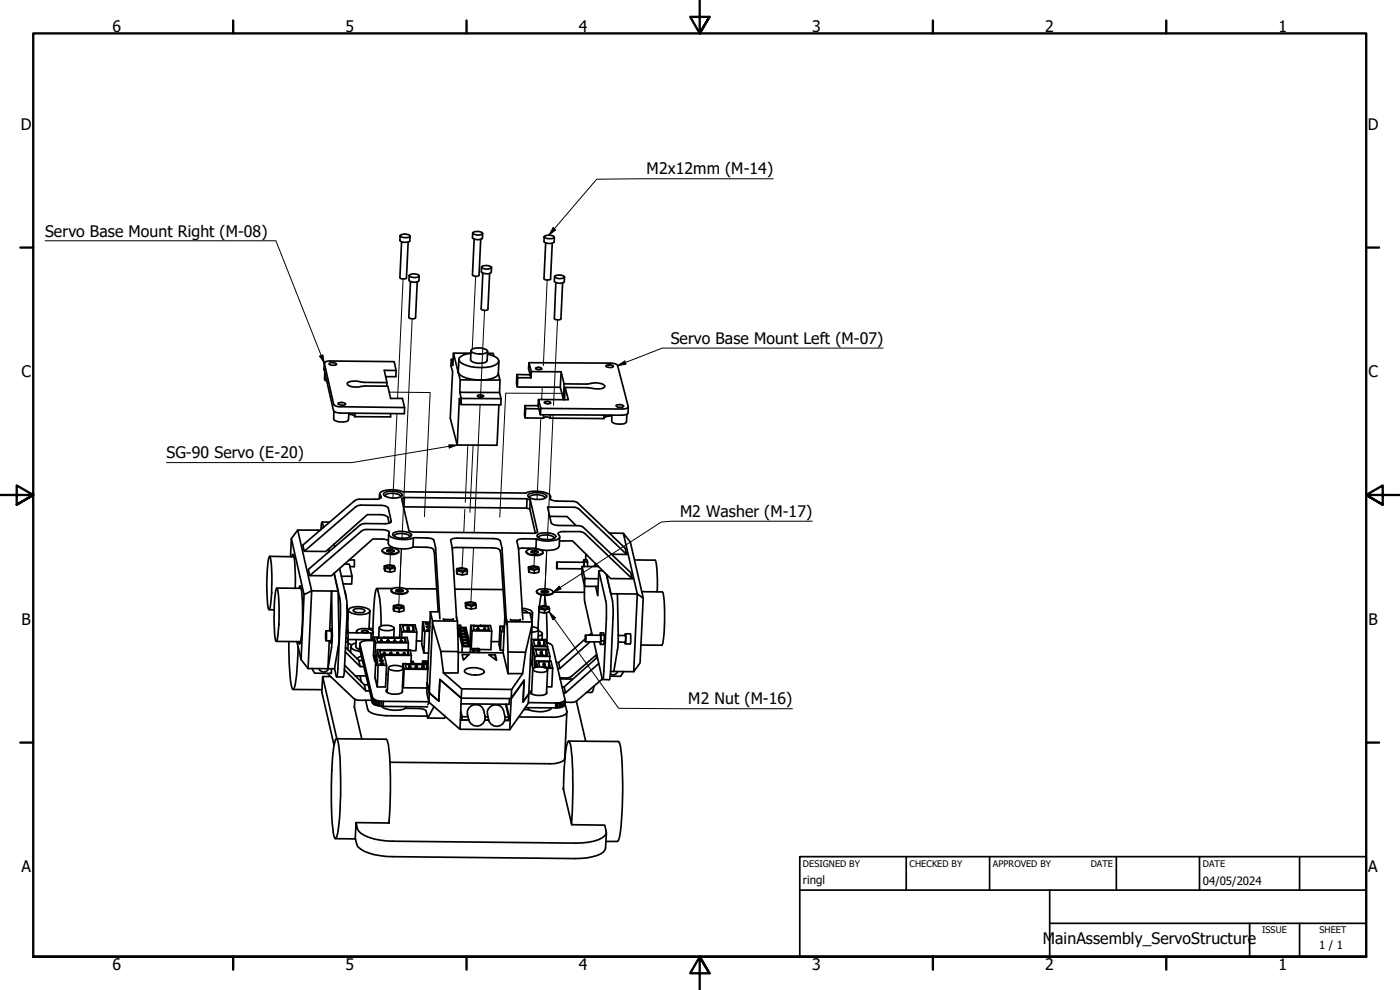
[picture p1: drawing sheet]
<svg xmlns="http://www.w3.org/2000/svg" width="420mm" height="297mm" viewBox="0 0 420 297" stroke-linecap="round" stroke-linejoin="round" font-family="sans-serif">
<!-- layer: Tweak Trail (ISO) -->
<g fill="none" stroke="#000" stroke-width=".3">
<path d="M121 83.7l-1.7 35.9M123.7 95.7l-3.1 65.8M142.7 82.9l-1 21.8M145.4 93.1l-1.2 26.1M164.2 84.1l-1.1 25.6M167.3 96l-1.2 25.7M116.8 117.7l12.3 .1-1.7 37.3M162.8 116.1l-.2 3.8M169.5 118h-17.7l-1.8 37.2M119.1 124.1l-1.2 25.4M140.4 133.5l-.8 17.2M142 133.5l-1 20.2"/>
<path d="M144.1 121.4l-1.8 38.4M162.3 125.5l-1.1 24.3M166 124.4l-1.7 37.5M139.5 152.8l-.3 7M117.2 165.3v-1.4v1.8M117.2 166.4l-.2 4.1M119.8 178.3l-.2 4.1M120.5 164.7l-.6 12.9M139 164.3l-.4 7M142.1 164.3l-.8 17.2M160.4 166.7l-.2 4.1M160.5 165.7v-1.2l-.1 1.5"/>
<path d="M163.4 178.6l-.1 4.1M164.1 165.1l-.6 12.8"/>
</g>
<!-- layer: Visible (ISO) -->
<g fill="none" stroke="#000" stroke-width=".51">
<path d="M120.1 70.7l-.1 1.4a2.32 2.32 0 0 0 3 .1l.1-1.3M120.2 70.5a2.31 2.31 0 0 1 2.9 .4 2.73 2.73 0 0 1-3-.1zM120.5 72.6l-.5 10.7a1.48 1.48 0 0 0 2 .1l.5-10.8M141.9 69.9l-.1 1.4a2.32 2.32 0 0 0 3 .1v-1.4M142 69.7a2.31 2.31 0 0 1 2.8 .4 2.45 2.45 0 0 1-2.9-.1zM142.3 71.7l-.5 10.8a1.48 1.48 0 0 0 2 .1l.5-10.8M144.7 79.9a3.2 3.2 0 0 1 2.7 .2l.1 .3a2.56 2.56 0 0 1-3-.2zM163.3 71v1.4a2.39 2.39 0 0 0 3 .2l.1-1.4M163.4 70.9a2.31 2.31 0 0 1 2.9 .3 2.73 2.73 0 0 1-3-.1zM163.8 72.9l-.5 10.7a1.54 1.54 0 0 0 1.9 .1l.5-10.8M122.8 82.7l-.1 1.4a2.32 2.32 0 0 0 3 .1l.1-1.4M122.9 82.5a2.31 2.31 0 0 1 2.9 .4 2.45 2.45 0 0 1-3-.2z"/>
<path d="M123.2 84.5l-.5 10.7a1.6 1.6 0 0 0 2 .2l.5-10.8M144.5 80.1v1.4a2.32 2.32 0 0 0 2.9 .1l.1-1.4M144.9 82l-.5 10.7a1.6 1.6 0 0 0 2 .1l.5-10.8M166.4 83v1.4a2.32 2.32 0 0 0 3 .1v-1.4M166.6 82.8a2.31 2.31 0 0 1 2.8 .4 2.45 2.45 0 0 1-3-.2zM166.8 84.8l-.4 10.8a1.48 1.48 0 0 0 1.9 .1l.5-10.8M97.3 109l-.1 1.8 2.9 12.4a2.6 2.6 0 0 0 2.1 .7l19.1 .2 .1-1.8-.6-2.7h-3.6l-.8-3.7-6.8-.1-2 .3a4.1 4.1 0 0 1-3.4-.9 1.69 1.69 0 0 1 2.1-.9l3 .4 6.8 .1v1.1M97.5 111.9l-.1 1.9 .1 .3 .5 .2M98.8 109a1.87 1.87 0 0 1 2.2 .3 2.02 2.02 0 0 1-2.3 0zM115.8 113h3l.1-1.8-.6-2.7-19.1-.2a1.5 1.5 0 0 0-1.9 .7l2.8 12.3a2.37 2.37 0 0 0 2.2 .7l19.1 .3M118.9 111.2l-3.6-.1 .8 3.7M135.4 107.8l-.1 1.9 .5 1.8-.7 14 2.1 8"/>
<path d="M136.1 106l-.2 3.7-.5-1.9h.6M137.5 111.8l.6 2.2h12l-.6-2M137.7 107.8l-.2 4M138 117.7l.4 1.9h12l-.5-1.8M138.1 114l-.1 3.7 11.9 .1 .2-3.8M138.4 119.6v1.8M141.3 106a4.3 4.3 0 0 0-3.6 1.6 2.34 2.34 0 0 0 2.3 2.1 13.9 13.9 0 0 0 8.3 0l.9-.5 .4-.5 .1-.6a4.2 4.2 0 0 0-3.4-1.9M141.3 106h-5.2l1.4 5.8M141.4 105.2l-.2 2.8a4 4 0 0 0 4.8 .6l.4-3.2M141.5 105a4.8 4.8 0 0 1 4.5 0l.3 .3a1.89 1.89 0 0 1-2.2 .9 2.87 2.87 0 0 1-2.7-.9zM143.3 118.7a1.5 1.5 0 0 1 1.9 .2 1.51 1.51 0 0 1-1.9-.2zM146.3 106h1.7l.2 .9"/>
<path d="M149.7 108.4l-.2 3.7a3 3 0 0 1-2.7 1.7 11.7 11.7 0 0 1-8.9-1.5l-.4-.5M150.4 119.6l-.1 1.9-11.9-.1-.5-1.8-.7 13.9 12 .1 .5-12.1M155.1 112.4h4l.2 .9h-3.9zM155.1 112.4l-.1 2.8 .3 .9 .1-2.8M155.3 116.1l12.8 .1 1 3.6M158.7 108.8l24.5 .2a2.17 2.17 0 0 1 2.2 .7l3.1 12.3a1.39 1.39 0 0 1-1.7 .7l-24.5-.2M159.1 112.4l-.5-1.7 .1-1.9 .7 2.7-.1 1.8M159.4 111.5l9 .1 .9 3.6M160.7 110.5a1.42 1.42 0 0 1 1.9 .2l-.3 .2a1.25 1.25 0 0 1-1.6-.4zM168.4 111.6l-.3 4.6M169.3 115.2l-.2 4.6 .3 .1M169.3 115.2h6.8l1.2-.2a4.6 4.6 0 0 1 4.2 .8 1.69 1.69 0 0 1-2 .9l-3.2-.4h-6.7"/>
<path d="M169.6 116.3l1 3.6h-9M169.6 116.3l-.2 3.6M181.9 109.7l.3-.2a1.83 1.83 0 0 1 1.9 .4 1.7 1.7 0 0 1-2.3 0zM100.2 123.4l-.1 2.3a2.8 2.8 0 0 0 3.1 .9l1.3-.4 .2-2.3M101.5 121l.4-.2a1.89 1.89 0 0 1 1.9 .4 1.76 1.76 0 0 1-2.3 0zM104.7 124.3a1.95 1.95 0 0 1 1.8 .7M106.6 124l-.1 1M117.2 124.1v1l-10.7-.1M157.5 121.7h4l.2 1-4-.1zM157.5 121.7l-.1 2.8 .2 .9 .1-2.8M161.5 121.7l.1-1.8 .7 2.6M162.3 122.5l-.1 1.9-.5-1.7"/>
<path d="M163.1 125.4a1.5 1.5 0 0 1 2 .1M163.1 124.4v1.1l-5.5-.1M163.3 120.7a1.51 1.51 0 0 1 2 .3 1.51 1.51 0 0 1-2-.3zM165.2 124.4l-.1 1.1M181.3 124.6l-.1 1-16.1-.1M183.1 124.6v.2l-1.2 .2-.6 .4M184.9 121.6l.4-.1a1.89 1.89 0 0 1 1.9 .3 1.76 1.76 0 0 1-2.3 0zM188.2 124.3l-.2 2.2a3.5 3.5 0 0 1-4.3 .2l-.1-2.1M188.5 122.1v1.8a1.75 1.75 0 0 1-1.8 .7l-24.5-.2M89.3 159.1l-1.9 2.5-.2 5.4M89.3 159.1l4.2 18.2-2.3 1.1-3.8-16.8M89.3 159.1h6.8"/>
<path d="M96.6 156.6l2.1 .2M97.1 158.2l-.4-1.6-.2 .5-.2 1.8M113.9 148.2v1.5M115.4 147.8a6 6 0 0 1 5.1 .3l.3 .3a2.12 2.12 0 0 1-2.4 1.1 4.8 4.8 0 0 1-3.2-.9l-.1-.4zM115.6 148.9a1.48 1.48 0 0 1 1.9-.9 3.6 3.6 0 0 1 2.7 .8v.3M116.8 157l-.4-1.8a2.88 2.88 0 0 0-2.2-.8h-4l-12.4 11.1-6.5-.1M118.1 159.9a6.1 6.1 0 0 1 5.2 .2l.2 .4a1.97 1.97 0 0 1-2.3 1 4.4 4.4 0 0 1-3.3-.9v-.3zM120.5 149.6l.8-.3 36.9 .4 .9 .3 2.3 9.7-.8 .3-36.9-.4-1-.3zM121.3 149.3l-.2 2.8M158.1 152.4l.9 .4M158.2 149.7l-.1 2.7-36.9-.3M158.7 148.3a5.5 5.5 0 0 1 5.4 .5 2.12 2.12 0 0 1-2.4 1 4.4 4.4 0 0 1-3.2-.8l-.1-.4z"/>
<path d="M158.9 149.3a1.48 1.48 0 0 1 1.9-.9 3.6 3.6 0 0 1 2.7 .8v.3M159.1 150l-.1 2.8 1.7 7.1M165 154.9l5.2 .1 2.7 2.7M165.2 149v.8M182.9 159.9l4.2 .1M80.9 166.9a24.4 24.4 0 0 1 .6 9.3l-.3 5.6-.2 .7-.3 .4a48.5 48.5 0 0 1-.2-14.3zM80.9 166.9l7.3 .2M83.1 176.5a25.7 25.7 0 0 1 .7 9.2l-.5 5.6-.4 1.1a48.2 48.2 0 0 1-.3-14.3zM83.1 176.5h7.3M87.6 167l.3-.7a10.4 10.4 0 0 1 .7 5.2v5M89.7 176.5l.3-.7a29.6 29.6 0 0 1 .8 9.7l-.2 4.9-.7 2.9-.3-.8M91.2 178.4l-.8 19.5"/>
<path d="M98.6 164.7l.1 .8M99.5 177.3h2l.2 14.5-1.3 8.8M99.5 177.3l.3 13.3-.3 3.6-1.1 6.4M99.5 177.3l-.6 12M99.5 177.3h-6l-1 23.3M100.3 172l1.9 9.2-.8 19.4-.4 2.5-.6-2.5M100.3 163.2l.2 .9M101.9 170.5l2.2 9.7v4.6l-.8 17.6-.3 .7h-2M103.4 169.2l1.4 .1 .9 3.6h-3.3M103.4 177.3l.5 2M104.8 168h1.5l.1 .2-.1 1.8h-1.3M105.7 172.9l-.2 2.3h-2.5"/>
<path d="M113.1 176.6h4.8M114.7 165.1v.2a2.34 2.34 0 0 0 2.5 1.1 2.16 2.16 0 0 0 2.5-1M114.8 164.9a4.4 4.4 0 0 1 4.9 .4 2.07 2.07 0 0 1-2.3 .9 2.87 2.87 0 0 1-2.7-1zM115.4 169.8l1.4-.3 1.6 .3 .2 .6M115.5 170.4l-.1-.6 .1 1.5v-.9l1.6 .3M115.5 171.3l1.5 .4M116.1 169.9a1.89 1.89 0 0 1 1.8 .2 1.31 1.31 0 0 1-1.9 0zM116.1 165.1a2.08 2.08 0 0 1 2.2 .2 1.6 1.6 0 0 1-2.2-.2zM116.1 165.3a1.98 1.98 0 0 1 2.1 .1M116.6 162.2a7.2 7.2 0 0 0-4.7-.5l-12.5 11.1-6.4-.1M116.6 160.3l-.1 2.8a2.6 2.6 0 0 0 2.4 1.4l1.1 .1a7 7 0 0 0 4-.5M117.1 170.7l1.5-.3-.1 1-1.5 .3z"/>
<path d="M117.4 177.1v.2a2.31 2.31 0 0 0 2.4 1 2.59 2.59 0 0 0 2.6-.8v-.2M117.5 176.8a4.6 4.6 0 0 1 4.9 .4l-.1 .4a4.7 4.7 0 0 1-4.9-.4zM118.3 161l.1-.4a4.2 4.2 0 0 1 4.5 .2v.3M118.8 177.1a1.98 1.98 0 0 1 2.2 .1 1.53 1.53 0 0 1-2.2-.1zM118.8 177.3l1.4-.3 .8 .3M121.7 176.6l9.4 .1M124.1 161.3a8.3 8.3 0 0 1-7.2-.5l-.3-.5 .2-.7a2.95 2.95 0 0 0-2.1-.7h-4.8l-1.4 .5-15.5 13.3-.5-1.8 15.5-13.3 1.4-.5h6.2a1.6 1.6 0 0 0 1.8-.7l-.9-4a2.6 2.6 0 0 0-2.1-.8h-6.2l-1.5 .5-15.4 13.3-.4-1.8 15.5-13.3 1.4-.5h4.8a1.75 1.75 0 0 0 1.8-.7l-.4-.7v-.4a6.5 6.5 0 0 1 6.1-.8l.9 .4 36.8 .3a8.5 8.5 0 0 1 7.2 .6l.2 .5-.2 .7a2.95 2.95 0 0 0 2.2 .7h4.8l1.4 .5 14.2 13.6 .5 1.9-4.6-.1M124.1 161.3l4 .1a2.17 2.17 0 0 1 2.1 .8l.5 2.2 1.3 21.3M124.1 161.3l-.1 2.8 4 .1a2.37 2.37 0 0 1 2.1 .7l.3 1.1 1.1 17.6M135.7 164.4h12.2a1.91 1.91 0 0 1 2.4 1.8l1.2 18.8 .5 2.4M136.5 176.8l14.5 .1M137.1 170.6l1.4-.2 1.6 .3 .2 .6"/>
<path d="M137.2 172.2l1.5 .3M137.2 171.2l-.1-.6 .1 1.6v-1l1.6 .4M137.8 170.7a1.69 1.69 0 0 1 1.8 .3 1.41 1.41 0 0 1-1.9-.1zM138.8 171.6l1.5-.3-.1 1-1.5 .2zM157.9 165.5v.2a2.34 2.34 0 0 0 2.5 1 2.59 2.59 0 0 0 2.5-.8v-.2M158.1 165.2a4.4 4.4 0 0 1 4.8 .4 1.92 1.92 0 0 1-2.2 .9 2.87 2.87 0 0 1-2.8-1zM158.6 170.1l1.5-.3 1.6 .3 .1 .6M158.7 170.7l-.1-.6 .1 1.6v-1l1.6 .4M158.7 171.7l1.6 .3M159.4 170.2a1.89 1.89 0 0 1 1.8 .2 1.41 1.41 0 0 1-2 0zM159.4 165.5a1.98 1.98 0 0 1 2.1 .1 1.53 1.53 0 0 1-2.1-.1zM159.4 165.7a1.68 1.68 0 0 1 2.1 0"/>
<path d="M160.3 171.1l1.5-.4-.1 1-1.4 .3zM161 161.7a8.6 8.6 0 0 0 6.6 0 .91 .91 0 0 0-.2-1.6 1.79 1.79 0 0 1 1.9-.6h4.8l1.4 .6 14.2 13.6-.4-1.9-14.2-13.6-1.4-.5h-6.1a2.6 2.6 0 0 1-2.2-.8l-1.1-4.8 8.2 .1 .7 .2 14.9 14M161 161.7h-4a1.5 1.5 0 0 0-1.9 .7l.5 2.2 1.3 21.3M161 161.7l-.2 2.8-5.2 .1M161 177.4v.2a2.31 2.31 0 0 0 2.4 1 2.33 2.33 0 0 0 2.7-.9h9.3M161.2 177.2a4.6 4.6 0 0 1 4.8 .3l-.1 .4a4.7 4.7 0 0 1-4.9-.4zM161.4 160.3a6.4 6.4 0 0 1 5.2 .2l.2 .4a1.97 1.97 0 0 1-2.3 1 4 4 0 0 1-3.3-.9v-.4zM161.6 161.4l.1-.4a4.5 4.5 0 0 1 4.5 .3v.3M162.4 178.5l-.5 3.5M162.4 177.4a1.98 1.98 0 0 1 2.2 .1 1.46 1.46 0 0 1-2.1 .2zM162.4 177.6l1.4-.3 .8 .4M162.7 177.8l.2-.2 .3 .3"/>
<path d="M162.9 177.6h1.6M163.4 178.6l.4 3.2M167.1 168.6v2zM167.1 168.6l8.1 .1 .1 1.3M167.1 170.6l7.6 .1M167.9 162.4l3.9-.1 11.5 11.3 6.4 .1M168 161.1l-.2 2.8a2.54 2.54 0 0 1-2.6 1.2 9.8 9.8 0 0 1-4.4-.6M174.7 170l-.1 2.3 .9 3.6M175.2 167.9l.1 .7h1v1.4M175.3 168.6v1.4M175.4 175.8l.1 4.5 2.2 10.3M175.5 173.6v2.3h4"/>
<path d="M175.8 166.2v1.7M176.3 168.6l-.2-.7h-.9l-.1 .8M178.6 169v1M179.6 170h-4.9l.8 3.6 4.1 .1M179.7 171.2l2.3 10.7-.8 19.4-.1 1.9-.3 .7-2.6-11.3M180.8 171.2h-1.1l-.3 7.5-.6-2.8M182 172.3l1.8 8.1 .2 3.9-1 19.5-.1 .1h-2.1M183.3 178.2h2l.2 14.4-1.3 8.9h-.9M185.3 178.2h6M190.4 168l6.2 .1a26.1 26.1 0 0 1 .6 9.5M191.3 178.2l1.7 1.2-.9 19.5-1.9 2.6zM191.3 178.2l-4.2-18.2 2.1 2.6 3.8 16.8"/>
<path d="M192.6 177.5l6.2 .1a23.4 23.4 0 0 1 .7 8.8l-.4 5.7-.5 1.5-6.3-.1M80.8 182.9l1.5 .1M82.9 192.5h7.3M86.7 192.5a61.9 61.9 0 0 0 1.1 14.2l.2 .2a14 14 0 0 0 1.2-6.4l.3-6.4M89.1 192.5l1.3 5.4 2.1 2.7M97.9 189.3h1.5l.1 .6-.1 2.4h-1.5M97.9 189.3v3zM98.8 192.3l-.4 8.3M99.3 189.3l.1-.7 .2 3.1-.3 1.3-.1-.7M99.4 191.8h.2M99.5 189.8h.1M103.4 199.6l5.9 5.9h1.2"/>
<path d="M103.6 195.6l4.5 4.4-.4-1.8M103.7 194.2l4 4h1.1M103.8 191.5h.7l-.2 1.1h-.5M103.9 189.8h.6v1.7M103.9 189.2h.4l.2 .7h6.8l.1 .2-.1 1.8h-6.8l-.1 3M104.1 181.6l.4 8.1M104.5 193l1.1 .5M104.5 183.1l-.1 2.9M104.6 182.8a6 6 0 0 1 6.1 .1l.3 .3a2.02 2.02 0 0 1-2.4 1.2 5.2 5.2 0 0 1-4.1-1.2zM105.3 194l-.1 1.8M106.1 182.9a3.2 3.2 0 0 1 3.4 .3 2.67 2.67 0 0 1-3.5 0zM106.9 191.9l-.1 2.1 .6 .7 .6 .2"/>
<path d="M106.9 192.9l-.9 .3-.7 .8a3.1 3.1 0 0 0 2.8 1.5M107 189.4v.5M107.4 189.9l-.4-.4a1.85 1.85 0 0 1 2.2-.9 3.4 3.4 0 0 1 2.8 .9l-.1 .4-.5 .3M108 193.2l3.8 16.1v1.5l-3.9-16.1M108.5 196.8l-1.4 .9M108.6 189.3a1.69 1.69 0 0 1 1.9 .2 1.47 1.47 0 0 1-2 0zM110.8 188.6h1.1M111 183.4l-.3 5.4M112 189.6l-.1 2.6M112.3 192.2h-1.6a2.88 2.88 0 0 0-2.7 .8l-.1 1.7 .1-1.7M112.3 191.2l.4 1.6M112.7 192.8l-.2 5.6h.3"/>
<path d="M112.7 192.8l9.9 .1M112.8 196.8v2.8l.3-1.9 .4 1.9-.3 6.5-.7-2.8 .3-6.5h2.6l.6 2.8-.3 6.5h-2.5M113.1 197.7l-.2-.9v2.3M113.1 191.4l8.5 .1 .3 1.1h-8.6zM113.2 194.9l.4 1.7M113.3 191.2h-1l-.2 5.6 .4 1.6M113.3 191.2h2M113.5 199.6h2.5M113.6 197.3a.84 .84 0 0 1 1.2 0l-.5 .2zM113.6 196.6h9.8M113.6 196.6v.2M113.8 188.2a4 4 0 0 1 4.5 .3 2.08 2.08 0 0 1-2.3 .7 1.91 1.91 0 0 1-2.2-1z"/>
<path d="M113.8 188.3l-.1 2.9M113.9 198.2l.5-.2 .7 .2-.6 .2zM113.9 195.2h8.5l.3 1.2-8.5-.1zM114 197.5h.4M114 199.1l.6-.2 .7 .2a.84 .84 0 0 1-1.3 0zM114.2 195l-1-.1-.1 1.9M114.2 194.9h1.9M114.2 198.4h.4M114.2 192.2v.4M114.4 187.8a30.9 30.9 0 0 0-1.3-11.2 5.5 5.5 0 0 0-.7 3l-.5 9.7M114.4 199.3h.5M114.4 192l-.2 .3 .5-.1"/>
<path d="M114.5 192h.1M114.5 192l.2 .6M115.1 195.9v.4M115.3 191.2h6.9l.4 1.7-.1 2.1M115.3 195.8l-.2 .2 .5-.1M115.4 195.8h.1M115.4 195.8l.2 .5M116.1 195h7l.3 1.6-.1 2.6M116.2 192.2v.4M116.5 192.1h.1M116.4 192l-.2 .2M116.5 192l.1 .3-.4-.1"/>
<path d="M116.7 192.3v.3M117.1 195.9h.4M117.1 195.9l-.1 .4M117.4 195.8h.1M117.3 195.8l-.2 .1M117.4 195.8l.1 .1M117.6 196l-.1 .4M118.1 181.7l1.4-.3 1.6 .3 .1 .7M118.2 183.3l1.6 .3M118.2 192.3v.3M118.2 182.4l-.1-.7 .1 1.6v-.9l1.6 .3M118.3 188.5l-.1 2.7"/>
<path d="M118.4 192.1l-.2 .2h.4l-.1-.2M118.5 192.1h.1M118.7 192.3v.3M118.8 181.8a1.89 1.89 0 0 1 1.8 .2 1.31 1.31 0 0 1-1.9 0zM119.1 195.9h.5M119.1 196v.4M119.3 195.8l-.2 .1M119.4 195.8h.1M119.4 195.8l.2 .1M119.6 196v.4M119.8 182.7l1.4-.3v.9l-1.4 .3zM120.1 187.4l4.5 .1 .1 .8"/>
<path d="M120.1 187.4l.5 2.2M120.1 187.4l-.1 3.8M120.2 192.3l-.1 .3M120.4 192.1l-.2 .2h.4M120.5 192.1h.1M120.5 192.1l.1 .5M120.5 191.2l.1-1.6 4.5 .1-.3 5.5h-1.7M120.8 187.7l3.2 .1 .3 1.6-3.1-.1zM120.9 199.1l.4 1.7M121 196v.4M121.3 195.8l-.2 .3 .4-.1M121.3 195.8h.1"/>
<path d="M121.3 195.8l.2 .6M121.6 191.5l-.1 1.1M121.9 199.2l-1-.1-.1 1.1M121.9 199.1h1.9M122.2 188.3v1M122.4 189.1v.2M122.4 195.2v1.2M122.4 188.2l-.2 .1M122.5 188.2h.1M122.6 188.2l.1 .3-.5-.2M122.7 188.9h.1M122.7 199.8v.7"/>
<path d="M122.7 188.4l.2 .8h-.5l.2-.3M122.9 189.1v.3M123 199.8h-.3v.2l.4-.2M123.3 198.9h.5l-.1 .3-.1-.7h.4l.1 .6M123.4 198.5h.2l.2 .4h.3M123.8 199.2h4.7M124 187.8l-.1 1.6M124.7 187.8l.4 1.9M124.7 199.9v.6M124.9 199.8h.1M125 192.3h1.6M125 199.8l-.3 .3 .2-.3"/>
<path d="M126.7 199.9v.7v-.5h.6l-.3-.3 .3 .3-.1 .5M126.9 186.6v2.9l.2-1.9 .4 1.8-.3 6.5-.6-2.7 .3-6.6 2.1 .1M126.9 198.4v.7M126.9 199.1v.1M126.9 199.8h.1M127 199.8l-.3 .1v.2l.2-.3M127.1 187.6l-.2-1v2.4M127.2 195.9h1.4M127.5 189.4h1.4M127.8 186.9l1 .2-1 .1-.2-.1zM128 187.3h.5M128.1 198.6l-1.2-.1v.6"/>
<path d="M128.1 198.5l-1.2-.1v.7M128.1 199.4v1.2M128.2 188.2l.5 .1M128.2 198.9l-.1-.4h-1.2l.1 .6M128.3 199.1l-.1-.2h-1.2v.3h1.3M128.5 189.2h.3M128.9 188.8h-.8v.2l.8 .2M129 187.9h-1.1l.3 .3 .8-.1M129.2 183.6l-1.1 24.2 .6 2.9 9.3 8.1 15 .1 5.6-7.9 .1-2.8M129.2 183.6l.6 2.7M129.2 183.6h2.4M129.8 186.9v-.6l7.5 .1 .2 9.1"/>
<path d="M129.8 186.9l-1.1 23.8M129.8 186.9l2.5 8.5M132.3 195.4l5.2 .1v6.4h-4.4zM133 185.7l.1 .2h3l-.1-.2M137 185.1l.3 1.3M137 185.7l-1.2-20.9-.5-2.6a1.47 1.47 0 0 1 1.7-.7l11 .1a2.17 2.17 0 0 1 2.2 .8l.5 2.2 1.4 22.8M137.3 187.6h.9l.2 .7M137.3 187.8h.3l.1 .5M137.4 188.8v-.5h2.4l1.4 5.7M137.4 188.3v2M137.4 191l.2-1.7 1.1 4.7-.1 1.8M137.5 195.8l13.5 .1"/>
<path d="M137.6 189.3l-.2-1v2.4M137.6 187.8v.5M137.7 188.5h1.9l.2 .7h-1.9zM137.7 188.5l.5 .6h1l.4-.6M137.9 189.4h1.9l.2 .7h-2zM137.9 189.4l.5 .7M138.1 190.3h2l.1 .8-1.9-.1zM138.1 190.3l.5 .7M138.2 189.1v.1M138.4 191.2h1.9l.2 .7h-2zM138.4 191.2l.5 .7h.9l.5-.7M138.6 192.1l1.9 .1 .2 .7h-2z"/>
<path d="M138.6 192.1l.5 .8M138.6 190.9l1 .2M138.7 196.4h2l-1.6 1.6zM138.7 194h2.5M138.8 193.1h1.9l.2 .7h-2zM138.8 193.1l.5 .6 1 .1 .4-.7M138.9 191.9h.1M139.1 192.8l.9 .1M139.1 189.2h.1M139.3 193.7v.1M139.7 180.8l1.5-.2 1.5 .3 .2 .6M139.8 189.4l-.4 .7-1-.1"/>
<path d="M139.8 182.4l1.6 .3M139.8 191.9h.1M139.9 181.5l-.2-.7 .1 1.6 .1-.9 1.6 .3M140.1 190.3l-.5 .8M140.5 181a1.69 1.69 0 0 1 1.8 .2 1.53 1.53 0 0 1-2 0zM140.5 192.2l-.4 .7M140.8 192.5h.3M141.2 194l-.1 1.8M141.3 187.6l.4 1.7M141.5 181.8l1.4-.3v1l-1.5 .2zM141.7 189.3l-.3 5.6h.4M141.7 189.3h5.9"/>
<path d="M141.8 194.6l.1 1.1zM141.8 194.6h2l.1 1.2h-.5M141.9 195.1h2M142 187.9h4.6l.2 1.2-4.5-.1zM142.2 194.6l.1 1.1h-.4M142.2 187.7l-.9-.1-.3 5.6 .4 1.7M142.2 187.6h2M142.3 195.7h1.1v-1.1v1.1M143.2 188.6l-.1 .4M143.4 188.5l-.2 .2h.4l-.2-.2M143.5 188.5h.1M143.7 188.6l-.1 .4"/>
<path d="M144.2 187.7h3l.4 1.6-.3 5.6h-3.5M145.2 188.6v.4M145.5 188.5h.1M145.4 188.5l-.2 .1M145.5 188.5l.1 .2-.4-.1M145.7 188.7v.3M146.6 187.9l-.1 1.2M146.7 196.5h2l.3 1.6zM147.4 192.5h2.5M148.7 196.5l-.1 1.4M150.1 187.9l.3 1.6M150.4 189.5l-.2 5.6h.9"/>
<path d="M150.4 189.5h.9M151 187.9h-.9l-.3 5.6 .4 1.6M151 187.9h.4M151.4 188.1h-.7l.4 1.2h.2M151.5 185.1l-.5 10.8 1.5 6.2M152 185.9l.2 .6M152.2 186.5l7.4 .1 .1 .6-2 8.5M152.2 186.5l.3 9.1M152.5 195.6l5.2 .1-.9 6.4h-4.3zM153.2 185.9v.1l3 .1-.1-.2M156.7 182.5a3.7 3.7 0 0 1 3.1 1.3l-.6 .7M156.8 183.1a1.53 1.53 0 0 1 1.5 .7"/>
<path d="M156.8 183.8l2.3 .1 .5 2.7M159.2 197.8l.4 1.8M159.4 191.8l4.4 .1 .1 .7M159.4 192.2l.5 1.8M159.6 188.1l1.6 .4 .3 .3v.4l-1 .4-.9 .1M159.7 187.2l-1 21M159.8 183.9l-.2 2.8M160 194.7l4.5 .1 .1 .7M160 194.7l-.1 6M160 194.7l.5 2.2M160.1 192.1h3.2l.3 1.7-3.1-.1zM160.8 195h3.1l.4 1.7-3.1-.1z"/>
<path d="M160.9 198.3l.3 1.8M161.2 199.4l.1 .7M161.2 199.4v.7M161.5 192.7v1M161.5 192.7l.3-.2 .2 .3zM161.6 189.3l1 .5 .2 .3-.2 .3-1.1 .5M161.6 189l-.1 2.8M161.7 193.5v.2M161.7 183.4l-.2 5.2M161.7 182l1.4-.3 1.6 .3 .2 .7M161.8 192.6h.1M161.8 183.6l1.6 .3"/>
<path d="M161.9 182.7l-.2-.7 .1 1.6 .1-.9 1.5 .3M161.9 193.3h.1M161.9 193.3l-.2 .2h.5M162 192.8l.2 .9M162.2 195.6v1M162.4 196.4v.2M162.4 182.2a1.89 1.89 0 0 1 1.9 .2 1.31 1.31 0 0 1-2 0zM162.4 195.5h.1M162.4 195.4l-.2 .2M162.5 195.4l.1 .3-.4-.1M162.6 196.2l-.2 .3 .5-.1M162.6 196.2h.1"/>
<path d="M162.7 195.7l.2 .9M162.8 190.1l-.1 1.7M163 199.2v1M163.2 199.9v.3M163.3 199h.1M163.3 199l-.2 .2M163.3 192.1l-.2 1.6M163.3 199l.2 .2h-.4M163.4 199.8l-.1 .2 .4-.1M163.4 199.8h.1M163.4 183l1.5-.3-.1 .9-1.4 .3zM163.5 199.2l.2 1"/>
<path d="M163.9 192.2l.4 1.8M163.9 195l-.1 1.6M164 192.8l1.2 .4 .6 .6 3.7 16.2M164 183.8l.1 9M164.3 194.8v-.8h-4.4l-.3 5.6h.2M164.6 195.1l.4 1.9M164.7 198.6v1.7M165 198.4v-1.4l-4.5-.1-.1 3.4M166.9 198.7l.7 .1M167.6 198.8l.4 1.8M175.6 191.7l-8 7.1M175.7 190.6l.1 1.9z"/>
<path d="M175.7 190.5l4.5 .1 .1 .2-.1 1.8h-4.5M177.1 192.6l-9.1 8h-.6M177.6 189.9l-.8 .6M179 196.5v1M179.1 196.4l-7.6 6.5-1.4 .5h-2.1M179.3 197.2l-10 8.9-.6-.1M179.7 199.1l-10 8.8h-.6M180.1 192.6l.1 .7M180.2 189.9l.1 .6h1.1v1.8M180.3 192.3h1.1l-.2 1h-1zM180.3 190.5v1.8M181.4 190.5l-.2-.6h-1l-.1 .7"/>
<path d="M185.5 190.7h2.2l.1 .7-.2 1.3-2.1-.1M187.6 190.7l.1-.5v3l-.1-.5M187.7 190.2h1.5l.1 2.4-.1 .6h-1.6M87.9 206.9h8.7M92.5 200.6h5.9M93.6 200.6l.8 1.4h5l.1-1.4M95.7 200.6a1.54 1.54 0 0 0 1.4 1.1 1.54 1.54 0 0 0 1.5-1.1M96.8 203h2.5M98.2 202l7.9 7.5 1.3 .6h4.2M98.4 200.6h2M103.4 201l6.4 6.3h1.1M106.5 209.8l-.1 2.4 2.2 9.5"/>
<path d="M106.6 202.8h3.3M106.8 202.8v.1M108.1 202.8l.4 1.8M108.1 200h1.1M109.3 205.5l.5 1.8M109.7 210.1l.7 2.7a3.4 3.4 0 0 0 2.8 1.6l2.6 .3 12.4 .2M111.8 209.3v1.7v-.2M111.9 209.5l.2 .2-.1 1.5-.2-.2M112.1 209.7l.2 .2v1.5l-.3-.2M112.3 209.9l.3 .1v1.5l-.3-.1M112.6 210l.5 .2-.1 1.4-.4-.1M113.1 210.2l.4 .1v1.5l-.5-.2"/>
<path d="M113.5 210.3l.5 .1-.1 1.4h-.4M114 210.4h.6l-.1 1.5-.6-.1M114.4 211.9a7.8 7.8 0 0 0 7.3 .6M114.6 210.4h.5l-.1 1.5h-.5M115 211.9l13.3 .2M115.1 210.4l13.6 .2M115.9 202.2h.6M116.3 206.7l-.4 .4-.1 .3a4.3 4.3 0 0 0 5 .2v-.4M116.6 200.3a3.6 3.6 0 0 1 4.4 .2 1.93 1.93 0 0 1-2.3 .8l-1.6-.3-.5-.4zM116.6 200.4l-.4 7.4M120.8 205.5l.2 .9M121 200.6l-.3 7.1"/>
<path d="M121.3 200.8l-.3 5.6h7.1M121.3 200.8h7.1M121.7 212.5l4 .1a2.6 2.6 0 0 1 2.2 .7l.5 2.1M121.7 212v.5M122.7 200.5v-.5h.6l-.2-.2 .2 .7M124.7 200.5v-.4h.5l-.2-.3 .2 .1v.7M128.2 205l.6 2.9 2.9 2.5 .3-6.5-.3 6.5-2.9-2.5zM128.4 200.5l-.3-1.1h-6.5l.3 1.1 6.5 .1M128.8 210.7l-.4 .7M130.2 212l-1.8 3.4M132 203.9l6.4 5.6-.2 6.5M133.1 201.9l5.5 4.8-.2 2.8-6.4-5.6"/>
<path d="M133.7 215l-.4 .5-4.9-.1M138.2 216l-.2 2.8M138.2 214.2l.4 1.8M138.3 213.3l.4 1.8M138.4 209.5l15 .1M138.6 206.7l14.9 .2M139.6 200.9a5.6 5.6 0 0 1 5.6 .4l.2 .4a5 5 0 0 1-5.5 .3l-.5-.4v-.4zM140.5 215.1h-1.8l-.1 .9h2.1h-2.5M140.7 215.9a2.9 2.9 0 0 1 1.5-4.5 2.37 2.37 0 0 1 3 1.8 3.2 3.2 0 0 1-.5 4.1 2.51 2.51 0 0 1-4-1.4M145.5 216.1h1.2M145.6 215.1h.9M146.6 212.6a2.53 2.53 0 0 1 2.5-1.1 2.53 2.53 0 0 1 2 1.7 3.2 3.2 0 0 1-.5 4.2 2.5 2.5 0 0 1-4-1.5l-.4-2.5z"/>
<path d="M151.6 215.2h1.1l-.1 .9h-1.1h1.6M151.8 211.3l.9 3.9M152 211.3l1.1 4.8M152.9 209.6l-.1 1.7-14.4-.1M153.1 216.1l-.1 2.8M156.8 202.1l-3.3 4.8-.1 2.7 3.9-5.5M157.2 212.9h1.4M157.3 204.1l-3.9 5.5-.3 6.5M157.3 204.1l-.3 6.5 1.7-2.4M157.6 212.3l9.2 .1M158.6 210.8l8.2 .1M158.6 212.3v.6"/>
<path d="M159.6 207.2l-.4 .2-.1 .4a4.3 4.3 0 0 0 5 .2v-.3M159.9 200.7a3.7 3.7 0 0 1 4.4 .2 1.83 1.83 0 0 1-2.2 .8 1.92 1.92 0 0 1-2.2-1zM159.9 200.8l-.4 7.4M160.8 200.2l.1-1.9 4.5 .1 .5 2.1M162 200.1l-.4-1.5h3.1l.5 1.7-2.1-.1M163.9 200.5h2M164.3 201l-.3 7.1M165.5 212.4a3.8 3.8 0 0 1-3.8 1.1l-3.1-.6M165.9 200.5l-.3 5.6-1.5-.1M166.8 210.9h.5v1.5h-.5zM167.3 210.9h.5v1.4l-.5 .1M167.8 210.9l.5-.1-.1 1.5h-.4"/>
<path d="M168.1 203.7l3.4 .1 .1 .3M168.3 210.8l.4-.1-.1 1.4-.4 .2M168.7 210.7l.3-.1v1.4l-.4 .1M169 210.6l.3-.2-.1 1.5-.2 .1M169.3 210.4l.2-.2-.3 1.7M169.3 206.1l.4 1.8M169.5 210.8l.6 2.6a1.91 1.91 0 0 1-2.1 1.6l-1.2 .2-11.2-.1M169.5 210.2v-.2l-.1 1.7M170.1 213.6l-.6 14a4.5 4.5 0 0 1-4.6 1.6l-47.9-.5M173 210.4l2.8 12M178.2 205.9l-.5 1.7-1.7 .2M180.8 203.7l-7.6 6.5-1.4 .5h-2.3"/>
<path d="M184.2 201.5h6M185.4 201.5a1.53 1.53 0 0 1-2.2 .8M187.2 201.5l-1 1.4h-3.1M100.9 221.7h.2a20.1 20.1 0 0 1 1 7.6 106.9 106.9 0 0 1-1 21.6l-.5 .7a4.6 4.6 0 0 1-.7-3.1 114.4 114.4 0 0 1 .6-25.7zM101 221.7l14.9 .1a5 5 0 0 1 .8 3.1 146 146 0 0 1 .1 22l-9.9-.1M101.1 221.7l-4.3-18.7-.2 4.6 3.7 16M169.1 236.8a72.6 72.6 0 0 1 1.2-13.9l.5-.5a15.7 15.7 0 0 1 1 6.9 153.4 153.4 0 0 1-.3 17.8M169.1 236.8l2.4 10.3M169.1 236.5v.3M170.7 222.4l14.9 .1a4 4 0 0 1 .8 2.8 118.3 118.3 0 0 1-.4 25.6l-.5 1.4-.2 .2h-3.4M100.7 251.6l6 .1M171.5 247.1l.1 .3 9.9 .2 .4 1.8a2.62 2.62 0 0 1-2.3 2.6 19.5 19.5 0 0 1-6.8 1l-54.8-.6a17.6 17.6 0 0 1-9.7-2.4l-1-1.3-.4-1.9-.3 4.7a3.8 3.8 0 0 0 2.6 3.9 19.8 19.8 0 0 0 8.7 1.6l54.7 .6a14.9 14.9 0 0 0 8.4-1.9l.7-1.3 .3-4.7"/>
</g>
<g fill="#000">
<circle cx="123.6" cy="198.5" r=".25"/>
<circle cx="161.3" cy="200.1" r=".25"/>
</g>
<!-- layer: Border (ISO) -->
<g fill="none" stroke="#000" stroke-width=".7">
<path d="M70 6.1v3.9M140 6.1v3.9M210 0v10l-2.9-4.9h5.8l-2.9 4.9 2.9-4.9M280 6.1v3.9M350 6.1v3.9M6.1 74.3h3.9M410 74.3h3.9M0 148.5h10l-5-2.8v5.7l5-2.9-5 2.9M420 148.5h-10l5-2.8v5.7l-5-2.9 5 2.9M6.1 222.8h3.9M410 222.8h3.9M10 287.1v-277.1h400v277.1h-400h400"/>
<path d="M70 287.1v3.8M140 287.1v3.8M212.9 292l-2.9-4.9 2.9 4.9h-5.8l2.9-4.9v9.9M280 287.1v3.8M350 287.1v3.8"/>
</g>
<!-- layer: Title (ISO) -->
<path d="M240 257h170v30.1h-170zM272 257v10.1M297 257v10.1M335 257v10.1M360 257v10.1M390 257v10.1M240 267.1h170M315 277h95M315 267.1v20M375 277v10.1M390 277v10.1" fill="none" stroke="#000" stroke-width=".51"/>
<!-- layer: Symbol (ISO) -->
<path d="M232 53.6l-52.9 .2-14.4 16.7M13.5 72.2h69.3l14.5 36.8M166 68.3l.8 .7-2.1 1.5zM95.9 106.9l1-.4 .4 2.5zM185.4 109.7l2.1-1.4 .4 1zM265 104.4h-66.2l-13.4 5.3M134.7 133.5h2.5l-2.4 .9zM137.2 133.5l-31.5 5.3h-55.7M243.8 156.4h-42.3l-3.1 .2-32.3 21.1M167.8 175.9l.6 .8-2.3 1zM164.8 183.6l1.9 1.7-.8 .7zM164.8 183.6l20.9 28.9 52.1 .1" fill="none" stroke="#000" stroke-width=".3"/>
<path d="M166 68.3l.8 .7-2.1 1.5zM95.9 106.9l1-.4 .4 2.5zM185.4 109.7l2.1-1.4 .4 1zM134.7 133.5h2.5l-2.4 .9zM167.8 175.9l.6 .8-2.3 1zM164.8 183.6l1.9 1.7-.8 .7z" fill="#000"/>
<g font-size="4.8">
<text x="33.7" y="9.6">6</text>
<text x="103.7" y="9.6">5</text>
<text x="173.7" y="9.6">4</text>
<text x="243.7" y="9.6">3</text>
<text x="313.7" y="9.6">2</text>
<text x="383.7" y="9.6">1</text>
<text x="6.2" y="38.9">D</text>
<text x="410.5" y="38.9">D</text>
<text x="194.1" y="52.3">M2x12mm (M-14)</text>
<text x="13.5" y="71">Servo Base Mount Right (M-08)</text>
<text x="201.3" y="103.2">Servo Base Mount Left (M-07)</text>
<text x="6.4" y="113.1">C</text>
<text x="410.7" y="113.1">C</text>
<text x="50" y="137.5">SG-90 Servo (E-20)</text>
<text x="204.1" y="155.1">M2 Washer (M-17)</text>
<text x="6.4" y="187.4">B</text>
<text x="410.7" y="187.4">B</text>
<text x="206.6" y="211.4">M2 Nut (M-16)</text>
<text x="6.4" y="261.7">A</text>
<text x="410.7" y="261.7">A</text>
<text x="313" y="283.4">MainAssembly_ServoStructure</text>
<text x="33.7" y="290.9">6</text>
<text x="103.7" y="290.9">5</text>
<text x="173.7" y="290.9">4</text>
<text x="243.7" y="290.9">3</text>
<text x="313.7" y="290.9">2</text>
<text x="383.7" y="290.9">1</text>
</g>
<g font-size="3.4">
<text x="241" y="265.4">ringl</text>
<text x="361" y="265.5">04/05/2024</text>
<text x="395.9" y="284.6">1 / 1</text>
</g>
<g font-size="2.7">
<text x="241" y="260.1">DESIGNED BY</text>
<text x="273" y="260.1">CHECKED BY</text>
<text x="298" y="260.1">APPROVED BY</text>
<text x="327.3" y="260">DATE</text>
<text x="361" y="260">DATE</text>
<text x="378.8" y="280.1">ISSUE</text>
<text x="396" y="280.1">SHEET</text>
</g>
</svg>
